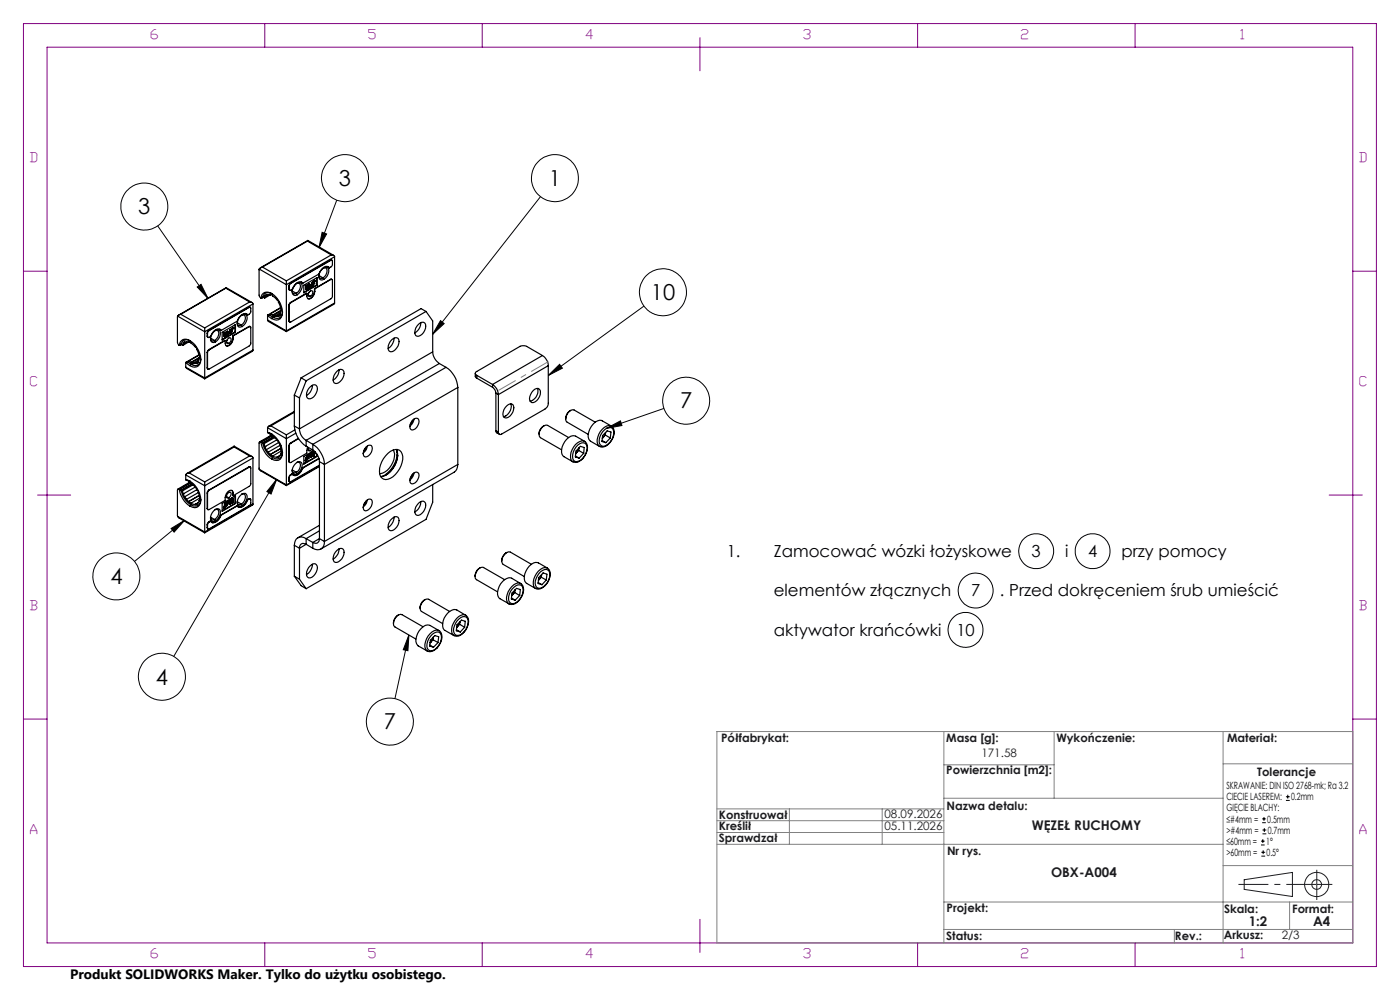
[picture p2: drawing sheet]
<svg xmlns="http://www.w3.org/2000/svg" width="297mm" height="210mm" viewBox="0 0 297 210" stroke-linecap="round" stroke-linejoin="round" font-family="sans-serif">
<g fill="none" stroke="#000" stroke-width=".25">
<path d="M55 57.1v5.5l.4 .6M55 57.1l5.7 3.3M55.7 56.6l-.7 .5M55.7 56.6l5 3M60.7 59.6v.8M64 59.8l.2 .3M65.2 51.1l-9.5 5.5M65.2 51.1l5.1 3M65.3 51l-.1 .1M65.3 51l-10.1 5.8M65.3 51l5.5 3.2M66.1 60h.1"/>
<path d="M66.1 60v.3M66.2 60h-.1M66.2 60l-.1 .7M66.3 59.9l-.1 .1M66.3 59.9h.1M66.3 59.9l-.1 .5 .3-.2-.1 .3M66.4 59.8h.1M66.4 59.8l-.1 .1M66.4 59.9h.1M66.4 59.9l-.1 .2 .1 .1M66.5 59.9h.1M66.5 59.8v.1"/>
<path d="M66.5 59.8l-.2 .1M66.6 59.6v.1M66.6 59.6l.1 .1M66.7 59.6v.1M66.7 59.7h.1M66.7 59.5h.1M66.7 59.5v.2M66.7 59.6h.1M66.7 59.5v.1M66.8 59.5l-.1 .1M66.8 59.5l-.1 .2M66.8 59.5l.1 .1"/>
<path d="M66.8 59.5l-.2 .1M66.9 59.6h-.2M66.9 59.5l-.3 .2M67.2 58.9v1.5M67.6 58.6l.3 .4 .6-.1M67.7 58.4l.8 .5M68.3 57.1a.82 .82 0 0 1 1.3-.2 1.83 1.83 0 0 1-1.6 2.5 1.55 1.55 0 0 1 .3-2.3zM68.5 58.9l.2 .4M68.6 56.9h.5a1.5 1.5 0 0 1-.6 2M69.6 56.5l.3 .3M69.9 56.8a1.06 1.06 0 0 0-1.8 .4l-.4 .9-3.5 2M70.1 59.3h.3"/>
<path d="M70.1 55.2h.3M70.1 59.3l-3.4 1.9M70.1 55.2l-8.5 4.9M70.1 55.2h.1M70.1 59.3h.1M70.2 55.2l.3 .1v.9l-.6 .6M70.2 59.3l.3 .1v3.6l-.3 .4-8.5 4.9h-.2l-.2-.2M70.2 55.2l-8.5 4.9M70.2 59.3l-3.4 2M70.3 54.1a.55 .55 0 0 1 .7 .4M70.3 54.1l-9.6 5.5M71 54.5l-10.3 5.9"/>
<path d="M71 54.5v9.8M37.7 67.1l-.1 5.5 .4 .6M37.7 67.1l5.7 3.3M38 73.2a1.36 1.36 0 0 1 .9-1.2 1.36 1.36 0 0 1 1.4 .3 4.9 4.9 0 0 1 2.2 4.5 1.34 1.34 0 0 1-2.2 .8M38.3 66.7l-.6 .4M38.3 66.7l5.1 2.9M38.4 73.1l-.4 .1M38.5 72.9l-.1 .2M38.5 72.9l.3 .4M38.5 73l-.1 .1M38.6 73.1l-.3 .1M38.9 72.8v.1"/>
<path d="M38.9 72.9l-.1 .4M39.2 72.6l-.3 .2M39.4 77.9l.2 .3 3.8 2.2M39.4 77.9l4 2.3M39.4 76.9l.9 .7M39.4 76.9v1M39.6 72.5l.4 .1M39.6 72.5l-.4 .2v-.2l-.3 .3M39.6 72.5l-.7 .4M39.8 76.8l-.4 .1M39.8 76.8l.2 .1M40 72.6l-1.2 .7"/>
<path d="M40 76.9l.5 .3M40 72.6v-.1l.5 .2 .9 .8M40.1 76.6l.4 .3M40.1 76.6l-.1 .3M40.1 76.7l-.3 .1M40.2 72.5l-.2 .1M40.4 72.3a1.25 1.25 0 0 0-1.9 .6M40.5 77l.4 .2 .1-.2M40.5 76.9v.1M40.5 77.2l-.2 .4M41 77l.4 .1M41.4 73.5l.4 .5 .4 1.3"/>
<path d="M41.5 73.5h-.1M41.7 77l-.3 .1M42 76.7l.1 .1-.2 .2-.1 .1-.1-.1M42 76.7l-.6 .4M42.1 76.8l-.4 .2M42.2 75.3l-2.7 1.5M42.2 75.3h.1M42.2 76.3l-1.2 .7M42.3 75.8l-.3 .9M42.3 75.8l-1.8 1.1M42.3 75.9l-1.8 1.1M42.3 75.3l.1 .6-.1-.1"/>
<path d="M42.3 75.3l-2.2 1.3M42.4 75.8h-.1M42.6 76.2a1.28 1.28 0 0 1-.7 1.2 1.28 1.28 0 0 1-1.4-.2M43.4 69.6v.8M43.4 70.4v9.8M44 78l.1 .3M44 71.3l.1 .3M44 70.7v.6M44 74.8v3.2M44 70.7h.1M44 71.3v.1M44 74.8h.1"/>
<path d="M44 78v.1M44 70.7v.7M44 74.8v3.3M44.3 74.1l-.3 .4v.3M44.3 70.1l-.3 .6M44.3 70.1h.1M44.3 74.1l.1 .1M44.4 70.1l-.4 .6M44.4 74.2l-.4 .6M44.7 71.8l.2 .5 .6-.1M44.7 71.7l.8 .5M45.4 70.4a.82 .82 0 0 1 1.2-.2 1.87 1.87 0 0 1-1.6 2.4 1.47 1.47 0 0 1 .4-2.2z"/>
<path d="M45.5 72.2l.2 .3M45.6 70.1h.6a1.54 1.54 0 0 1-.7 2.1M46.6 69.8l.3 .3M46.9 70.1a1.09 1.09 0 0 0-1.8 .4l-.4 .9-.5 .2-.2-.2M47.1 70.5l2.9-1.6v1.6l-2.9 1.6zM47.5 71.1h.1M47.6 70.6h.1M47.6 70.6l.1 .1M47.6 70.7v.7M47.6 70.7h.1M47.6 71.4h.1M47.6 70.6v.1"/>
<path d="M47.6 71.4l.2 .1M47.7 70.5l-.1 .1M47.7 71.1l.1 .1M47.7 71.3h.1M47.7 71a.28 .28 0 0 0 .3 .2 .28 .28 0 0 0 .2-.3v.1M47.7 71h.1M47.7 71.3l-.1 .1M47.8 72.2l-3.5 1.9M47.8 72.2l-3.4 2M47.9 61.1l-9.6 5.6M47.9 61.1l5.1 3M48 61l-.1 .1"/>
<path d="M48 61l-10.1 5.8M48 61l5.4 3.2M48 72.6l.5 .2M48.1 70.5l.1 .2M48.1 70.8l-.3 .3M48.2 70.5l-.3-.1-.2 .3M48.2 71l-.2 .4h-.2M48.2 70.7h.1M48.2 70.3v.1M48.2 71h.1M48.2 70.7l-.5 .2M48.2 70.7v-.1a.32 .32 0 0 0-.4 .1 .32 .32 0 0 0-.1 .3"/>
<path d="M48.2 70.7l-.2 .4-.3-.1M48.2 70.3l.1 .7a.35 .35 0 0 1-.2 .5 .35 .35 0 0 1-.4-.1v-.7M48.2 71l-.2 .5-.3-.2M48.2 70.4v.1a.42 .42 0 0 0-.5 .5M48.2 70.7l-.5 .3M48.2 70.3h.1M48.3 70.7l.1 .2 .4-.4v.2M48.3 70.7h.1M48.3 72l-.2 .2M48.3 70.8h.1M48.3 70.8v.1M48.3 70.3h-.1"/>
<path d="M48.3 70.3l-.1 .1M48.3 70.3v.4M48.4 71.9l.3-.3a.65 .65 0 0 1 .2 .9 .65 .65 0 0 1-.8 .3v-.5zM48.7 70.4l-.3 .4M48.8 70.3h.1M48.8 70.7h.1M48.8 70v.3M48.8 70h.1M48.8 70.3l-.5 .3M48.8 70.3v.1M48.8 70.4a.27 .27 0 0 1-.1 .3 .27 .27 0 0 1-.4 0M48.8 70.4h.1"/>
<path d="M48.8 70v.4M48.8 70.4l-.5 .3M48.9 70.2h.1M48.9 70.4h.1M48.9 70.4l.3-.2-.1 .2M48.9 70.2l.1 .1-.1-.1M48.9 70.5h.1M48.9 70.6h.1M48.9 70l-.1 .7M48.9 70h-.1M48.9 70.4v.1M49 69.9l-.2 .1"/>
<path d="M49 69.9h.1M49 70.2h.1M49 69.9l-.1 .3M49.1 70.1h.1M49.1 70.4h.1M49.1 70.1l-.1 .1M49.1 69.8l-.1 .1M49.1 70.4l-.2 .1M49.1 69.8h.1M49.1 70.4l-.1 .1M49.1 69.9h.1M49.1 69.8l.1 .1"/>
<path d="M49.2 69.8h-.1M49.2 70.2l-.1 .2M49.2 69.8h.1M49.2 70.1h.1M49.2 69.9l-.3 .1 .1 .2M49.3 69.6v.1M49.3 69.6l.1 .1M49.3 70.1l-.1 .3-.3 .2v-.1M49.3 69.7h.1M49.3 70.1h-.1M49.4 71.8a1.43 1.43 0 0 1-1.4 1.5M49.4 69.6h.1"/>
<path d="M49.4 69.7h.1M49.4 69.5h.1M49.4 69.6v.1M49.4 71.2v.6M49.4 71.8l.1 .1M49.4 71.2l.1 .1M49.4 69.6l.1 .1M49.5 71.9a1.43 1.43 0 0 1-1.5 1.5l-.2-.2v-1M49.5 69.5l-.2 .1M49.5 69.5l-.1 .1M49.5 69.7h.1M49.5 69.5h.1"/>
<path d="M49.5 71.3v.6M49.5 69.5v.1M49.5 69.6l-.1 .1M49.5 69.6l-.1 .1h-.1M49.5 69.6l-.1-.1-.1 .2M49.8 68.9v1.5M49.8 70.4l-2.7 1.6M49.8 70.4l.2 .1M50.3 68.5l.3 .5h.6M50.3 68.5l.9 .5M51 67.1l.7-.4a.85 .85 0 0 1 .8 .5 .85 .85 0 0 1-.2 .9 1.7 1.7 0 0 1-1.6 1.3 1.59 1.59 0 0 1 .3-2.3zM51.2 69l.2 .3"/>
<path d="M51.3 66.9l.5-.1a1.53 1.53 0 0 1-.6 2.2M52.3 66.6l.3 .2M52.6 66.8a1.12 1.12 0 0 0-1.8 .5l-.5 .8-3.4 2M52.8 69.3h.3M52.8 65.2h.3M52.8 69.3l-3.4 1.9M52.8 65.2l-8.5 4.9M52.8 65.2h.1M52.8 69.3h.1M52.8 65.2l.4 .1v.9l-.6 .6M52.8 69.3l.4 .1v3.5l-.4 .5-8.4 4.9h-.2l-.2-.2M52.8 65.2l-8.4 4.9"/>
<path d="M52.8 69.3l-3.3 2M53 64.1a.59 .59 0 0 1 .7 .4M53 64.1l-9.6 5.5M53.7 74.3l-.3 .3-10 5.8M53.7 64.5v9.8M53.7 64.5l-10.3 5.9M53.7 74.3l-10.3 5.9M55.4 63.2a1.38 1.38 0 0 1 .8-1.2 1.38 1.38 0 0 1 1.4 .3 4.8 4.8 0 0 1 2.3 4.5 1.34 1.34 0 0 1-2.3 .8M55.7 63.1l-.3 .1M55.8 62.9l-.1 .2M55.8 62.9l.3 .3M55.8 63l-.1 .1"/>
<path d="M55.9 63l-.2 .2M56.2 62.8l.1 .1M56.3 62.9l-.2 .3M56.5 62.6l-.3 .2M56.6 62.6l-.1-.1-.3 .3M56.8 66.9l.8 .7M56.8 67.9l.1 .3 3.8 2.1M56.8 66.9v1M56.8 67.9l3.9 2.3M56.9 62.5l.5 .1M56.9 62.5l-.3 .1M56.9 62.5l-.6 .4"/>
<path d="M57.1 66.8l-.3 .1M57.1 66.8l.2 .1M57.3 62.6l-1.2 .6M57.3 66.9l.5 .4M57.4 62.6l-.1-.2 .5 .2 .9 1M57.4 66.6l.4 .2M57.4 66.6l-.1 .3M57.4 66.7l-.3 .1M57.5 62.5l-.1 .1M57.7 62.3a1.22 1.22 0 0 0-1.9 .6M57.8 67l.5 .2v-.1M57.8 66.8v.2"/>
<path d="M57.8 67.3l-.2 .3M58.3 67.1h.4M58.7 63.6l.4 .5 .4 1.2M58.8 63.5l-.1 .1M59.1 67l-.4 .1M59.3 66.7l.1 .1-.2 .3-.1-.1M59.3 66.7l-.6 .4M59.4 66.8l-.3 .2M59.5 65.3l-2.6 1.5M59.5 65.3h.1M59.5 66.3l-1.2 .8M59.6 65.8l-.3 .9"/>
<path d="M59.6 66l-1.8 1M59.6 65.8l-1.8 1M59.6 65.3l.1 .6-.1-.1M59.6 65.3l-2.2 1.3M59.7 65.8h-.1M59.9 66.1a1.28 1.28 0 0 1-.6 1.3 1.28 1.28 0 0 1-1.5-.1M60.7 70.2v.1M60.7 60.4v9.8M61.3 68l.2 .3M61.3 61.3l.2 .3M61.3 60.7v.6M61.3 64.8v3.2"/>
<path d="M61.3 60.7h.1M61.3 61.3h.1M61.3 64.8h.1M61.3 68v.1M61.3 64.8v3.3M61.6 64.2l-.3 .6M61.6 60.1l-.3 .6M61.6 60.1h.1M61.6 64.2h.1M61.7 60.1l-.4 .6M61.7 64.2l-.4 .6M62 61.8l.2 .5 .7-.1"/>
<path d="M62 61.7l.9 .5M62.7 60.4l.7-.5a.85 .85 0 0 1 .7 .6 .85 .85 0 0 1-.1 .9 1.7 1.7 0 0 1-1.6 1.2 1.51 1.51 0 0 1 .3-2.2zM62.9 62.2l.1 .3M62.9 60.1h.6a1.53 1.53 0 0 1-.6 2.1M64.2 60.1a1.12 1.12 0 0 0-1.8 .4l-.4 .9-.5 .2-.2-.3M64.5 60.5l2.8-1.6v1.6l-2.8 1.6zM64.8 61.1h.1M64.9 60.6v.1M64.9 61.1h.1M64.9 60.7v.3M64.9 61.1v.3M64.9 60.6l.1 .1"/>
<path d="M64.9 60.7h.1M64.9 61v.1M64.9 60.5v.1M64.9 61.4l.2 .1M64.9 60.5v.1zM64.9 60.5h.1M65 61.2h.1M65 61.3h.1M65 61l.1 .2 .4-.3v.1M65 61h.1M65 60.7l-.1 .7M65 60.7h-.1"/>
<path d="M65.1 61h.1M65.1 61.3h-.1M65.1 62.3l-3.5 1.9M65.1 62.3l-3.4 1.9M65.4 62.6l.5 .3M65.4 60.5l.1 .2M65.4 60.8l-.3 .3M65.5 60.5h-.3l-.2 .2M65.5 61h.1M65.5 61l-.2 .3-.2 .1M65.5 60.3v.2a.47 .47 0 0 0-.5 .5M65.5 60.3h.1"/>
<path d="M65.5 60.7l-.4 .2M65.5 60.7h.1M65.5 60.7l-.1-.2-.1 .1-.2 .4M65.5 60.7l-.2 .4-.2-.1M65.5 61l-.2 .4-.2 .1v-.2M65.5 60.7l-.4 .3M65.5 60.3h.2M65.6 60.7l.1 .2 .4-.3v.1M65.6 60.7h.1M65.6 60.3l-.1 1-.3 .3-.2-.3M65.6 62l-.2 .2M65.6 60.8l.1 .1"/>
<path d="M65.7 60.7l.4-.3a.27 .27 0 0 1-.1 .3 .27 .27 0 0 1-.3 0zM65.7 60.3h-.1M65.7 60.3v.3M65.7 61.9l.5-.2a.79 .79 0 0 1-.7 1.2l-.1-.6zM66 60.4l-.3 .4M66.1 60.3l-.4 .3M66.1 60.7h.1M66.1 60.3v.1M66.1 60v.4M66.1 60.4l-.4 .2M66.2 60.2h.1M66.2 60.5h.1"/>
<path d="M66.2 60.2l.1 .1M66.2 60.6h.1M66.2 60.2v.1M66.3 60.2h.1M66.3 60.5h.1M66.4 60.1h.1M66.4 60.4l-.1 .1M66.4 60.1l-.1 .1M66.4 60.4v.1M66.4 60.1h.2M66.4 60.1v.1M66.4 60.5h-.1"/>
<path d="M66.5 60.2l-.1 .2M66.5 60.1h.1M66.6 60.1l-.1 .3-.2 .2-.1-.1M66.6 60.1h.1M66.6 60.1h-.1M66.7 61.8a1.5 1.5 0 0 1-1.4 1.6M66.7 61.2v.6M66.7 61.8h.1M66.7 61.2l.1 .1M66.8 61.8a1.43 1.43 0 0 1-1.5 1.6l-.1-.3-.1-.8M66.8 61.3v.5M67.2 60.4l-2.7 1.6"/>
<path d="M67.2 60.4l.1 .1M71 64.3l-.2 .2-10.1 5.8M71 64.3l-10.3 5.9M71.5 78.8a.85 .85 0 0 1 1.1-.4 .85 .85 0 0 1 .4 1.2 2.08 2.08 0 0 1-1.8 1.7 1.41 1.41 0 0 1 0-2.1zM71.9 78.4v.2a2.6 2.6 0 0 1-1.2 2M83.1 72a.84 .84 0 0 1 1.2-.3 .84 .84 0 0 1 .3 1.2 2 2 0 0 1-1.8 1.7 1.47 1.47 0 0 1 0-2.2zM83.6 71.7v.1a2.6 2.6 0 0 1-1.3 2.1M88.8 68.8a.86 .86 0 0 1 1.5 0 2.13 2.13 0 0 1-1.8 2.5 1.41 1.41 0 0 1 0-2.2zM89.3 68.4v.2a2.54 2.54 0 0 1-1.3 2.1M90.4 66.1l-25.5 14.7M90.4 66.1l1.4 2v6.5M90.4 66.1l-1.1-.6-25.4 14.6"/>
<path d="M91.8 74.6a3.2 3.2 0 0 0 1.4 2.5M91.8 74.6l-28.3 16.4M93.2 77.1l-28.3 16.3M93.2 77.1l1.4 .8M94.6 77.9a5.5 5.5 0 0 1 2.5 4.3M94.6 77.9l-28.2 16.4M100.8 79.2v.6l.3 .4M101.1 79.6v.6M101.1 79.6l3.4 2M115.1 75.4a2.79 2.79 0 0 1 1.2 2.2M115.1 75.4l-3.5-2h-1.1l-9.4 5.4a.42 .42 0 0 0-.3 .4 .42 .42 0 0 0 .3 .4M115.1 75.4l-10.6 6.2"/>
<path d="M116.3 77.6v7.9a1.38 1.38 0 0 1-.7 1.3l-9.2 5.3a.44 .44 0 0 1-.5 0 .44 .44 0 0 1-.2-.5M116.3 77.6l-10.6 6.1M43.4 80.2v.2M49.7 94.6v.2M49.7 94.6l-10.1 5.9M49.7 94.6l3.7 2.2M49.7 94.8l-9.6 5.5M49.7 94.8l3.3 1.9M52.8 99.1h.3M52.8 99.1l-8.5 4.9M52.8 99.1h.1M52.8 99.1l.4 .1v3.6l-.3 .3-3.4 2.1"/>
<path d="M52.8 99.1l-8.4 4.9M53 96.7a.59 .59 0 0 1 .7 .4M53 96.7l-9.6 5.5M53.7 97.1l-10.3 5.9M53.7 97.1v9.8M55 99.5l.3 .4 5.4 3.1M55 99.5l5.7 3.4M55.3 93.8l-.2-.1-.1 .3v5.5M55.3 93.8h.1M55.4 93.8a5.1 5.1 0 0 0 2.2 3.6M55.4 93.8h.1M55.4 93.8l.3 .1"/>
<path d="M55.7 94a4.9 4.9 0 0 0 2.1 3.1M55.7 93.9v.1M55.7 94l.3 .1M56 94.1l.2 .6M56.2 94.7h.1M56.2 94.7l.3 .7M56.5 95.4l.4 .5M56.8 91.7l.1 .1a4.2 4.2 0 0 1 2.8 5.3 1.29 1.29 0 0 1-2.1 .3M56.8 91.7l.5 .2M56.8 90.7l3.9 2.4M56.8 90.7v1M56.9 95.9l.4 .5"/>
<path d="M57.3 91.9l.4 .2M57.3 91.9v.4l.5 .2M57.3 96.4l.5 .4M57.3 96.4h.1M57.5 90.3a.55 .55 0 0 0-.7 .4M57.5 90.3l3.2 1.9M57.5 92.3l-2.4 1.4M57.6 92.4l-2.3 1.4M57.7 92.5l-2.3 1.3M57.8 96.8l.9 .2M57.8 92.5l.5 .3M57.8 97.1l-.2 .3"/>
<path d="M57.8 92.5h.1M58.1 92.6l-2.4 1.3M58.1 92.7l-2.4 1.3M58.3 92.8l.4 .5M58.3 92.8l-2.3 1.3M58.7 93.3l.4 .6M58.7 97h.1M58.7 93.3l-2.5 1.4M59.1 93.9l.3 .6M59.1 93.9l-2.6 1.5M59.3 96.7l-.6 .3M59.4 94.5l.3 1.2"/>
<path d="M59.4 94.5h.1M59.4 96.6l-.7 .4M59.4 94.5l-2.5 1.4M59.6 96.2l-.4 .6-.5 .2M59.6 95.1l-2.3 1.3M59.6 96.2h.1M59.7 95.7h.1M59.7 95.7l-1.9 1.1M59.7 95.7l-.1 .5M59.9 95.9a1.3 1.3 0 0 1-.6 1.3 1.3 1.3 0 0 1-1.5-.1M60.7 92.2v.9M60.7 93.1v9.8"/>
<path d="M61.3 97.9l.2 .2M61.3 94.6v3.3M61.3 94.6h.1M61.3 97.9h.1M61.6 94l-.3 .6M61.6 94h.1M61.7 94l-.4 .6M62 99.8l.2 .5 .7-.1M62 99.7l.9 .5M62.4 90.4a5.5 5.5 0 0 0 2.5 4.2M62.4 87.3l-5.5 3.1M62.4 83.8l1.1 .6"/>
<path d="M62.4 90.4l1.1 .6M62.4 83.8v6.6M62.4 87.4l-4.9 2.9M62.5 91.2l-1.8 1M62.7 98.3a.82 .82 0 0 1 1.3-.2 1.87 1.87 0 0 1-1.6 2.5 1.48 1.48 0 0 1 .3-2.3zM62.8 91.9l-2.1 1.2M62.9 98.1h.6a1.5 1.5 0 0 1-.6 2.1M63.3 93l-1.7 1M63.3 93.1l-1.6 .9M63.5 91a2.85 2.85 0 0 0 1.4 2.4M63.5 84.4v6.6M63.9 80.1l1 .7"/>
<path d="M63.9 80.1l-1.5 3.7M64.2 99.2a1.91 1.91 0 0 1-2 1.6M64.2 99.2v.1M64.2 99.3a2.03 2.03 0 0 1-1.8 1.6l-.4-.3M64.7 97.7h.1M64.8 97.7h.1M64.8 97.6h.1M64.8 97.6v.1M64.9 97.6v.1M64.9 97.6h.1M64.9 97.5h.1M64.9 97.5l-.2 .2"/>
<path d="M64.9 97.5v.2M64.9 97.1h.1M64.9 93.4v1.2M64.9 80.8l-1.4 3.6M64.9 93.4l1.5 .9M64.9 94.6l1.5 .9M65 97.3l.1 .1M65 97.6l-.2 .1M65 97.3h.1M65 97.1h-.1M65 97.1h.1M65.1 97.3l.1 .1"/>
<path d="M65.1 97.1l.3-.1-.1 .3M65.1 97.3v.1M65.1 97.1l-.1 .1M65.1 97h.1M65.1 96.7l-.1 .4M65.1 96.7l.1 .1M65.2 96.8l-.1 .3M65.2 97.3h-.1M65.2 97.3h.1M65.3 94.9l-.2 1.2-3.5 2-.3-.2M65.3 96.6h.1M65.3 96.6v.1"/>
<path d="M65.3 96.6l-.2 .1M65.3 97.3l-.1 .1M65.3 97l-.1 .3M65.3 96.7h.1M65.3 96.7l.1 .1M65.3 96.7l-.1 .1M65.4 97v.3l-.3 .2v-.1M65.4 96.6v.1M65.4 97h.1M65.4 95.3l.5 .3M65.4 96.8h-.2v.2M65.4 96.5v.2"/>
<path d="M65.4 96.8v.1M65.4 96.9v.1M65.4 96.9l-.3 .1M65.4 96.5h.1M65.4 96.9h.1M65.4 97.2l.1 .1M65.4 95v.5l.5 .1M65.5 96.5h-.1M65.5 96.9l-.3 .1M65.5 96.9l-.1 .1M65.5 96.5h.1M65.5 96.9h.1"/>
<path d="M65.5 96.5v.8M65.5 97.2v.1M65.8 82a.83 .83 0 0 1 1.5 0 2.13 2.13 0 0 1-1.8 2.6 1.44 1.44 0 0 1 0-2.2zM65.9 96.4v.1M65.9 96.6l.1 .4M65.9 96.5l.1 .1M65.9 96.5l-.4 .3M66 96.4l-.5 .1M66 96.6a.29 .29 0 0 0-.4-.1 .29 .29 0 0 0-.1 .4M66 96.2v.8M66 96.6l-.5 .3M66 96.5l-.2-.1-.3 .3"/>
<path d="M66 96.5h.1M66 96.9v.1M66.1 96.5h.1M66.1 96.2v.2l.3-.4 .2 .2M66.1 96.8h.1M66.1 96.8l-.1 .1M66.1 95.3l-.2 .3M66.1 95.8l-.1 .4M66.3 81.7v.1a2.6 2.6 0 0 1-1.3 2.1M66.4 94.3a5.6 5.6 0 0 1 2.4 4.2M66.4 95.5a3.2 3.2 0 0 1 1.4 2.4M66.4 94.3v1.2"/>
<path d="M66.5 95.7h.1M66.5 95.8l.1 .1M66.5 96.1v.1M66.5 96.3l-.4 .4M66.5 96.2l.1 .1M66.5 96.2l-.4 .2M66.6 96.1l-.2-.1-.3 .2M66.6 96.3l-.2 .4h-.2l-.1-.2M66.6 96.3h.1M66.6 96.3l-.2-.2-.3 .4M66.6 95.9l-.1-.1h-.1l-.3 .4M66.6 96.7h.1"/>
<path d="M66.6 95.6l-2.1 1.2v1.7l2.8-1.7M66.6 96.3l-.5 .2M66.6 95.9v.2M66.6 96.5v.1M66.6 96.6v.1M66.6 95.8h.1M66.6 95.9l-.2-.2-.4 .5M66.6 96.2h.1M66.6 96.2a.47 .47 0 0 1-.5 .6M66.6 95.9h.1M66.6 96.6h.1M66.6 95.9v.7"/>
<path d="M66.6 95.8l.1 .1M66.7 96.7h-.1M66.7 95.9h-.1M66.7 95.9l-.1 .7M66.7 96.1v.1M66.7 96.2h.1M67.2 96.3v.5M67.2 96.8l-2.7 1.5M67.2 96.8h.1M67.3 96.4v.4M67.7 97.3l-3.5 1.9M67.7 97.3l-3.5 2"/>
<path d="M67.7 97.3v.1M67.8 98.7l-6.1 3.5h-.2l-.2-.2M67.8 98.9l-7.1 4.1M67.8 97.9l1 .6M67.8 97.9v16.4M67.8 98.8l-7.1 4.1M68.8 98.5v16.4M77.5 95a.81 .81 0 0 1 1.4-.3 1.84 1.84 0 0 1-1.4 2.2 1.19 1.19 0 0 1 0-1.9zM77.6 94.9l-.5 .8M77.9 94.6a2.09 2.09 0 0 1-.9 1.5M82.3 96.2a1.85 1.85 0 0 1 2.8-.4 3.7 3.7 0 0 1-.8 4.3 2.91 2.91 0 0 1-2.9 1.5 2.3 2.3 0 0 1-.7-3 5.7 5.7 0 0 1 1.6-2.4zM83.4 95.5a3.9 3.9 0 0 1-1.7 4.6l-1.2 .4"/>
<path d="M84.1 95.3a4.7 4.7 0 0 1-2.9 5.8h-.4a5.3 5.3 0 0 0 3.3-5.8zM84.2 96.5l.2 .1a5.9 5.9 0 0 1-2.4 4.1M84.2 95.9h.1M87.4 89.3a.83 .83 0 0 1 1.4-.3 1.91 1.91 0 0 1-1.4 2.2 1.21 1.21 0 0 1 0-1.9zM87.5 89.1l-.5 .9M87.8 88.9a2.19 2.19 0 0 1-.8 1.5M97.1 98.5a1.92 1.92 0 0 1-.7 1.6l-28.3 16.3M97.1 82.2l-28.3 16.3M97.1 98.5l-28.3 16.4M97.1 82.2v16.3M101.1 80.2l3.4 2M104.5 81.6a2.65 2.65 0 0 1 1.2 2.1"/>
<path d="M104.5 82.2a1.6 1.6 0 0 1 .7 1.2M104.5 81.6v.6M105.2 91.4l.1 .3 .6 .4M105.2 83.4l.5 .3M105.2 91.4l.5 .2M105.2 83.4v8M105.7 83.7v7.9M107.5 86.1a.83 .83 0 0 1 1.4 0 2.13 2.13 0 0 1-1.7 2.5 1.41 1.41 0 0 1 0-2.1zM108.4 85.6a2.22 2.22 0 0 1-1.6 2.8M113.1 82.8a.84 .84 0 0 1 1.5 .1 2.17 2.17 0 0 1-1.8 2.5 1.1 1.1 0 0 1-.2-1.7zM114 82.4a2.23 2.23 0 0 1-1.5 2.7M115.4 90.3l-.4 .2a1.85 1.85 0 0 0-.6 1.6"/>
<path d="M120.6 92.8l-4.4-2.6a1.71 1.71 0 0 0-1.8 1.9l.3 .7 4.4 2.6M121.1 87.1l-.7 .5-.3 .8-.1 .5M122.1 96.7l.8 .5M122.1 94.3a1.47 1.47 0 0 1 2.1-.5 2.9 2.9 0 0 1-.9 3.8 1.35 1.35 0 0 1-2.2-.1 3.4 3.4 0 0 1 1-3.2zM122.2 96.2l.1-.1zM122.6 94.4a1.08 1.08 0 0 1 1.3-.4 1.08 1.08 0 0 1 .7 1.2 2.75 2.75 0 0 1-2.6 2.7 1.89 1.89 0 0 1-.1-2.6zM122.8 95.6v-.6l-.1 .5-.4 .6M122.8 95.6l1 .6M122.8 95.6l-.5 .5M123.8 96.2l.1-1.3-.8-.2-.9 1-.1 1.2 .8 .3M123.8 96.2l-.9 1M124 93.6l-1.9-1.1a1.96 1.96 0 0 0-2.3 1.2 2.47 2.47 0 0 0-.2 3.2l1.9 1.1"/>
<path d="M126.3 89.6l-4.5-2.6a1.74 1.74 0 0 0-1.6 2.5l4.6 2.6M127.7 93.4l.8 .5M127.8 92.9l.2-.1zM127.9 91.5a1.64 1.64 0 0 1 1.9-.7 2.32 2.32 0 0 1-.5 3.2 1.35 1.35 0 0 1-1.9 .4 2.47 2.47 0 0 1 .5-2.9zM128.4 92.3l.1-.6-.5 1.1M128.4 92.3l1.1 .6M128.4 92.3l-.4 .5M129.5 92.9l.1-1.3-.8-.2-1 1-.1 1.3 .8 .2M129.5 92.9l-1 1M129.7 90.4l-1.9-1.1a1.96 1.96 0 0 0-2.4 1.1 2.42 2.42 0 0 0-.1 3.2l1.9 1.1a1.96 1.96 0 0 1-.2-2.6 2.45 2.45 0 0 1 2.7-1.7M129.7 90.4a2.06 2.06 0 0 1 .1 2.9 2.1 2.1 0 0 1-2.6 1.4M37.7 109.5l.3 .3"/>
<path d="M37.7 109.5l5.7 3.3M37.9 109.8l5.5 3.2M38 103.8l-.3-.1-.1 .3 .1 5.5M38 103.8h.1M38 103.8a5.1 5.1 0 0 0 2.3 3.6M38.1 103.8l.3 .2M38.4 104.1a4.7 4.7 0 0 0 2.1 3M38.4 104v.1M38.4 104.1h.3M38.7 104.1l.2 .7M38.9 104.8h.1M38.9 104.8l.3 .6"/>
<path d="M39.2 105.4l.3 .5M39.4 100.7l4 2.3M39.4 100.7v1.1M39.4 101.8h.1a4.3 4.3 0 0 1 2.9 5.3 1.32 1.32 0 0 1-2.1 .3M39.4 101.8l.5 .1M39.5 105.9l.5 .5M39.9 101.9l.5 .2M39.9 101.9l.1 .4 1 .5M40 106.4l.5 .4M40.1 100.3l-.4 .1-.3 .3M40.1 100.3l3.3 1.9M40.2 102.3l-2.5 1.4"/>
<path d="M40.3 102.4l-2.3 1.4M40.4 102.4l-2.3 1.4M40.5 106.7l.9 .3M40.5 107.1l-.2 .3M40.5 106.7v.1M40.7 102.6l-2.3 1.4M40.8 102.7l-2.4 1.4M41 102.9l.4 .4M41 102.8l-2.3 1.3M41 102.8v.1M41.4 103.3l.4 .5M41.4 107h.1"/>
<path d="M41.4 103.3l-2.5 1.5M41.8 103.8l.3 .7M41.8 103.8l-2.6 1.6M42 106.7l-.6 .3M42.1 104.5l.2 1.2M42.1 104.5h.1M42.1 104.4v.1M42.1 106.6l-.7 .4M42.1 104.5l-2.6 1.4M42.3 106.2l-.5 .8h-.4M42.3 106.2h.1M42.3 105.1l-2.3 1.3"/>
<path d="M42.3 105.7v.5M42.3 105.7l-1.8 1M42.6 105.9a1.28 1.28 0 0 1-.7 1.3 1.28 1.28 0 0 1-1.4-.1M43.4 102.2v.8M43.4 112.8v.2M43.4 103v9.8M44 107.8l.1 .3M44 111.9l.1 .3M44 104.6v3.2M44 111.3v.6M44 104.6h.1M44 107.8v.1"/>
<path d="M44 111.3v.1M44 111.9v.1M44 104.6v3.3M44 111.4v.6M44.3 104l-.3 .3v.3M44.3 110.7l-.3 .3v.3M44.3 104h.1M44.3 110.7h.1M44.4 104l-.3 .3-.1 .3M44.4 110.7l-.3 .4-.1 .3M44.7 109.8l.2 .5 .6-.1M44.7 110.6l-.4 .1"/>
<path d="M44.7 110.6l-.3 .1M44.7 109.7l.8 .5M45.4 108.3a.82 .82 0 0 1 1.2-.2 1.92 1.92 0 0 1-1.6 2.5 1.51 1.51 0 0 1 .4-2.3zM45.5 110.2l.2 .3M45.6 108.1h.6a1.53 1.53 0 0 1-.7 2.1M46.8 109.2a1.93 1.93 0 0 1-1.9 1.6M46.8 109.2l.1 .1M46.9 109.3a1.87 1.87 0 0 1-2 1.5l-.2-.2M47.1 106.8l2.9-1.6v1.6l-2.9 1.7zM47.4 107.7h.1M47.4 107.7l.1 .1M47.5 107.7h.1"/>
<path d="M47.5 107.6h.1M47.6 107.5l-.2 .2M47.6 107.6l-.1 .1M47.6 107.6v.1M47.6 107.6h.1M47.6 107.5h.1M47.6 107.1l.1 .1M47.6 107.5v.2M47.6 107.7h.1M47.6 107.6l-.2 .1M47.7 107.3l.1 .1M47.7 107.2h.1"/>
<path d="M47.7 107.3h.1M47.7 107.3v.1M47.7 107.1h-.1M47.7 107.1h.1M47.7 107.1v.1M47.8 107.3h.1M47.8 107h.1M47.8 107.3l.1 .1M47.8 107.3l-.1 .1M47.8 106.7l-.1 .4M47.8 106.7h.1M47.8 107l.1 .1"/>
<path d="M47.9 106.7l-.2 .4M47.9 107.3h-.1M47.9 107.3h.1M47.9 106.6l-.1 .1M47.9 106.6l.1 .1M48 107.1v.2M48 107.1l-.3 .1M48 106.7l.1 .1M48 106.7l-.2 .3 .1 .1M48 107.3l-.1 .1M48 107.1l-.1 .2M48 106.7h.1"/>
<path d="M48 106.7h-.1M48 107v.3l-.3 .1M48 107h.1M48 105.3l.5 .3M48.1 106.6h-.2M48.1 106.8v.1M48.1 107h.1M48.1 106.6h.1M48.1 106.9l-.3 .1M48.1 106.9l-.2 .2M48.1 107.2l.1 .1M48.1 106.7v.1"/>
<path d="M48.2 106.9l-.2 .1M48.2 106.6v.7M48.2 106.6v.1l.3-.3 .2 .2M48.2 106.9h.1M48.2 106.6h.1M48.2 106.9v.4M48.5 104.4h.2a.71 .71 0 0 1 .2 .8 .71 .71 0 0 1-.7 .4l-.1-.5zM48.6 106.5v.1M48.6 106.6l.1 .4M48.6 106.6h.1M48.6 106.6l-.4 .2M48.6 106.4l-.1-.1-.3 .3"/>
<path d="M48.7 106.6a.28 .28 0 0 0-.4-.1 .28 .28 0 0 0-.1 .3M48.7 106.2v.2M48.7 106.6v.4M48.7 106.6l-.5 .2M48.7 106.2h.1M48.7 106.6h.1M48.7 106.9h.1M48.7 106.2v.7M48.7 106.9v.1M48.8 106.5v.1M48.8 106.2v.2l.2-.3 .2-.1 .1 .2M48.8 106.8h.1"/>
<path d="M48.8 106.7l-.1 .2M48.8 105.9l-.1 .3M49.1 105.7h.1M49.2 104l.2 .6M49.2 105.8v.1M49.2 106.1v.1M49.2 106.3l-.1 .3-.3 .1M49.2 106.2l-.4 .3M49.2 106.2h.1M49.2 106h-.2l-.2 .2M49.2 106.3l-.2 .4-.2-.1M49.2 106.2v.1"/>
<path d="M49.2 106.2a.27 .27 0 0 0-.3 0 .27 .27 0 0 0-.1 .3M49.2 105.9l-.2-.1-.2 .4M49.2 106.3h.1M49.2 106.7h.1M49.3 106.7h.1M49.3 105.9v.2M49.3 106.5v.1M49.3 106.6l-.1 .1M49.3 105.9h.1M49.3 105.9a.35 .35 0 0 0-.4-.1 .35 .35 0 0 0-.2 .4M49.3 106.2h.1M49.3 106.2a.42 .42 0 0 1-.5 .5"/>
<path d="M49.3 106.6h.1M49.3 105.9v.7M49.4 106.6l-.1 .1M49.4 104.6l.1 .6M49.4 105.9l-.1 .7M49.4 106.1h.1M49.4 104.6h.1M49.4 105.9h-.2M49.5 104.6l-.3-.6a1.57 1.57 0 0 0-1.4 2.1l-3.6 2.1-.2-.3M49.5 104.6v.6M49.8 105.3v1.5M49.8 106.8l-2.7 1.5"/>
<path d="M49.8 106.8h.2M50.3 106.5l.3 .5 .6-.1M50.3 107.3l-3.4 2M50.3 107.3l-3.5 1.9M50.3 106.4l.9 .5M51 105.1a.82 .82 0 0 1 1.3-.2 1.83 1.83 0 0 1-1.6 2.4 1.55 1.55 0 0 1 .3-2.2zM51.2 106.9l.2 .3M51.3 104.8h.5a1.5 1.5 0 0 1-.6 2.1M52.5 106a2.01 2.01 0 0 1-2 1.6M52.5 106h.1M52.6 106a2.01 2.01 0 0 1-1.8 1.6l-.5-.3M52.8 105.8h.3"/>
<path d="M52.8 105.8l-.3 .2M52.8 105.8v.1M52.8 105.9h.4v.9l-.3 .4-8.5 5h-.3l-.1-.2M52.8 105.9l-.2 .1M53.7 106.9l-.1 .3-10.2 5.8M53.7 106.9l-10.3 5.9M60.7 102.9v.1M61.3 101.9l.2 .3M61.3 101.3v.6M61.3 101.3h.1M61.3 101.9v.1M61.3 101.3v.7"/>
<path d="M61.6 100.7l-.3 .6M61.6 100.7h.1M61.7 100.7l-.4 .6M62 100.6l-.4 .1M62 100.6l-.3 .1M62.4 115.7v6.5M62.4 115.7l1.1 .6M62.9 100.2l.1 .3M63.5 116.3v6.6M64.9 115.5a.87 .87 0 0 0-1-.1 .87 .87 0 0 0-.4 .9M64.9 114.3a1.52 1.52 0 0 0-1.7-.2 1.52 1.52 0 0 0-.8 1.6M64.9 114.3v1.2"/>
<path d="M64.9 114.3l1.5 .8M64.9 115.5l1.5 .8M64.9 115.5l-1.4 .8M66.3 119.7v.1a2.6 2.6 0 0 1-1.3 2.1M66.4 115.1v1.2M67.8 114.3a.86 .86 0 0 1-.4 .9 .86 .86 0 0 1-1-.1M67.8 111.4l-4.6 2.7M67.8 114.3l-1.4 .8M67.8 114.3l1 .6M67.8 112.6l-2.9 1.7M68.8 114.9a1.53 1.53 0 0 1-.7 1.5 1.53 1.53 0 0 1-1.7-.1M71.5 116.8a.86 .86 0 0 1 1.5 0 2.13 2.13 0 0 1-1.8 2.5 1.41 1.41 0 0 1 0-2.2z"/>
<path d="M71.9 116.4v.1a2.61 2.61 0 0 1-1.2 2.1M77.5 106.4a.8 .8 0 0 1 1.4-.2 1.84 1.84 0 0 1-1.4 2.2 1.16 1.16 0 0 1 0-2zM77.6 106.3l-.5 .9M77.9 106a2.09 2.09 0 0 1-.9 1.6M82.8 110.4a1.33 1.33 0 0 1 1.7-.7 2.04 2.04 0 0 1-1.7 2.9 1.47 1.47 0 0 1 0-2.2zM83.6 109.7v.1a2.61 2.61 0 0 1-1.3 2.1M87.5 100.6l-.5 .9M87.7 100.4l.4-.2 .6 .1a1.73 1.73 0 0 1-1.3 2.3 1.21 1.21 0 0 1 0-1.9zM87.8 100.3a2.19 2.19 0 0 1-.8 1.5M88.8 106.7a.86 .86 0 0 1 1.5 0 2.18 2.18 0 0 1-1.8 2.6 1.41 1.41 0 0 1 0-2.2zM89.3 106.4v.1a2.4 2.4 0 0 1-1.3 2.1M91.8 102.8v3.7l-1.4 3.7-25.5 14.7"/>
<path d="M107.5 117.2l-.9 .9-.2 .9M112.7 119.7l-4.4-2.6a1.76 1.76 0 0 0-1.5 2.6l4.4 2.6M62.4 122.2l1.1 .7M62.4 122.2l1.5 2 1 .7M63.5 122.9l1.4 2M65.8 120a.81 .81 0 0 1 1.5 0 2.17 2.17 0 0 1-1.8 2.6 1.47 1.47 0 0 1 0-2.2zM84.5 130.4l-.6 .6-.4 .8v.5M89.7 133l-4.4-2.6a1.78 1.78 0 0 0-1.6 2.5l4.5 2.7M90.2 127.2l-.2 .1a1.93 1.93 0 0 0-.9 1.7M91.2 136.8l.8 .5M91.2 136.3l.2-.1zM91.7 134.5a1.13 1.13 0 0 1 1.8 0 2.87 2.87 0 0 1-2 3.6 1.04 1.04 0 0 1-.9-1.5 3.5 3.5 0 0 1 1.1-2.1z"/>
<path d="M91.9 135.7v-.6l-.5 1.1M91.9 135.7l1 .6M91.9 135.7l-.5 .5M92.9 136.3l.2-1.2-.8-.3-1 1-.1 1.2 .8 .3M92.9 136.3l-.9 1M93.1 133.8l-1.9-1.1a1.96 1.96 0 0 0-2.3 1.1 2.47 2.47 0 0 0-.2 3.2l2 1.1M93.2 133.8a2.06 2.06 0 0 1 0 2.9 2.17 2.17 0 0 1-2.5 1.4M93.2 133.8a2.6 2.6 0 0 0-2.9 2.3 1.66 1.66 0 0 0 .4 2M95 130.1a1.9 1.9 0 0 1 1.9-.7l1.9 1.1a1.96 1.96 0 0 0-2.3 1.2 2.58 2.58 0 0 0-.3 3l.1 .1-1.9-1.1a2.05 2.05 0 0 1-.2-2.6zM95.4 129.7l-4.5-2.6a1.7 1.7 0 0 0-1.7 2.3l.2 .3 4.5 2.6M96.8 133.6l.8 .4M97 131.7a1.72 1.72 0 0 1 1.9-.8 2.36 2.36 0 0 1-.5 3.2 1.12 1.12 0 0 1-1.3 .7 1.12 1.12 0 0 1-.9-1 3.9 3.9 0 0 1 .8-2.1z"/>
<path d="M97 132.9l-.1 .2M97.5 132.4l.1-.5-.6 1M97.5 132.4l1.1 .7M97.5 132.4l-.5 .5M98.6 133.1l.1-1.3-.8-.3-1 1-.1 1.3 .8 .2M98.6 133.1l-1 .9M98.8 130.5a1.8 1.8 0 0 1 .4 2.4l-.3 .6a2.14 2.14 0 0 1-2.6 1.3M101.8 120.5l-.1 .1a1.93 1.93 0 0 0-.9 1.7M107.1 123l-4.5-2.6a1.26 1.26 0 0 0-1.6 1 1.24 1.24 0 0 0 .1 1.6l4.5 2.5M108.5 126.9l.8 .4M108.6 126.3l.1-.1zM108.7 124.9a1.72 1.72 0 0 1 1.9-.7 2.37 2.37 0 0 1-.6 3.2 1.35 1.35 0 0 1-1.8 .4 2.47 2.47 0 0 1 .5-2.9z"/>
<path d="M109.2 125.7l.1-.5-.6 1M109.2 125.7l1 .6M109.2 125.7l-.5 .5M110.2 126.3l.2-1.2-.8-.3-1 1-.1 1.3 .8 .2M110.2 126.3l-.9 1M110.5 123.8a2.03 2.03 0 0 1 .1 2.9 2.1 2.1 0 0 1-2.6 1.4l-2-1.1a2 2 0 0 1-.1-2.6 2.44 2.44 0 0 1 2.6-1.7l2 1.1a1.93 1.93 0 0 0-2.3 1.1 2.36 2.36 0 0 0-.2 3.2M112.3 120.1a1.74 1.74 0 0 1 1.9-.7l1.9 1.1a1.96 1.96 0 0 0-2.3 1.2 2.47 2.47 0 0 0-.2 3.1l-1.9-1.1a2.03 2.03 0 0 1-.1-2.6zM114.2 123.6l.8 .4M114.4 122.9l-.2 .2zM114.7 121.3a1.2 1.2 0 0 1 1.8-.1 2.99 2.99 0 0 1-2.1 3.6 1.3 1.3 0 0 1-.7-2.1zM114.8 122.4l.1-.5-.5 1M114.8 122.4l1.1 .6"/>
<path d="M114.8 122.4l-.4 .5M115.9 123l.1-1.2-.8-.3-.9 1-.1 1.3 .8 .2M115.9 123l-.9 1M116.1 120.5a1.8 1.8 0 0 1 .4 2.4 2.74 2.74 0 0 1-2.7 2l-.1-.1"/>
<circle cx="47.5" cy="107.6" r=".13"/>
</g>
<g fill="none" stroke="#191924" stroke-width=".21">
<path d="M263.9 186.6l10.3-1.5v5.1l-10.3-1.5z"/>
<circle cx="279.3" cy="187.6" r="1.03"/>
<circle cx="279.3" cy="187.6" r="2.57"/>
</g>
<g fill="none" stroke="#000" stroke-width=".21">
<path d="M33.4 47.9l10.7 15.4M68.3 49.3l1 .3-1.6 3zM71.4 42.5l-3.7 10.1M114.7 41.7l-22.9 29.2M41.8 60.9l.9-.6 1.4 3zM93.5 68l.7 .6-2.4 2.3zM116.3 79.6l2.4-2.3 .6 .8zM136.6 64.9l-20.3 14.7M128.7 90.9l2.9-1.6 .3 1zM140.9 86.6l-12.2 4.3M36.3 112.1l2.9-1.7-2.3 2.5zM39.2 110.4l-10.7 8.7"/>
<path d="M58.7 101.7l-1.2 3.1-.9-.5zM58.7 101.7l-21.8 37.5M86.7 134.7l-.2 3.3-1-.2zM86.7 134.7l-2.9 13.5M267.5 179.2h.8M267.5 178.4h.8M267.8 174.5h.7M267.8 173.7h.7M267.8 176.9h.8M267.8 176.1h.8M267.9 178v.8M268.1 173.3v.8"/>
<path d="M268.2 175.7v.8M272.8 169.8h.8M272.8 169h.8M273.2 168.6v.8M267.6 181.6h.8M267.6 180.8h.8M268 180.4v.8"/>
<circle cx="73.2" cy="37.8" r="5"/>
<circle cx="117.7" cy="37.8" r="5"/>
<circle cx="30.6" cy="43.8" r="5"/>
<circle cx="140.6" cy="62" r="5"/>
<circle cx="145.6" cy="85" r="5"/>
<circle cx="219.8" cy="116.9" r="3.7"/>
<circle cx="231.8" cy="116.9" r="3.7"/>
<circle cx="24.7" cy="122.3" r="5"/>
<circle cx="204.8" cy="133.6" r="3.7"/>
<circle cx="207" cy="125.3" r="3.7"/>
<circle cx="34.3" cy="143.6" r="5"/>
<circle cx="82.7" cy="153.1" r="5"/>
</g>
<path d="M279.3 187.6h-16.7" fill="none" stroke="#191924" stroke-width=".21" stroke-dasharray="6.3 1.3 1.3 1.3" stroke-dashoffset="-.1" stroke-linecap="butt"/>
<path d="M279.3 187.6h3.3M279.3 187.6v3.3M279.3 187.6v-3.1" fill="none" stroke="#191924" stroke-width=".21" stroke-dasharray="6.3 1.3 1.3 1.3" stroke-linecap="butt"/>
<path d="M105.7 82.8l10.6-6.1" fill="none" stroke="#808080" stroke-width=".21" stroke-dasharray="15.2 1.3 1.3 1.3" stroke-dashoffset="11" stroke-linecap="butt"/>
<g fill="none" stroke="#800080" stroke-width=".21">
<path d="M5 5h287v200h-287zM10 10h277v190h-277zM56.2 5v5M102.3 5v5M148.5 8v7M194.7 5v5M240.8 5v5M5 57.5h5M287 57.5h5M8 105h7M282 105h7M5 152.5h5"/>
<path d="M287 152.5h5M148.5 195v7M56.2 200v5M102.3 200v5M194.7 200v5M240.8 200v5"/>
</g>
<g fill="none" stroke="#808080" stroke-width=".21">
<path d="M152.1 155.2h134.9v44.8h-134.9zM200.2 155.2v44.8M223.6 155.2v14.1M259.5 155.2v44.8M152.1 176.6h48.1M152.1 174.1h48.1M152.1 171.6h48.1M152.1 179.1h107.4M167.5 171.6v7.5M187.1 171.6v7.5M200.2 169.3h59.3M200.2 162.2h23.4"/>
<path d="M259.5 162h27.5M200.2 197.2h86.8M200.2 191.3h86.8M249.1 197.2v2.8M259.5 183.6h27.5M273.6 191.3v5.9"/>
</g>
<path d="M68.3 49.3l1 .3-1.6 3zM41.8 60.9l.9-.6 1.4 3zM93.5 68l.7 .6-2.4 2.3zM116.3 79.6l2.4-2.3 .6 .8zM128.7 90.9l2.9-1.6 .3 1zM36.3 112.1l2.9-1.7-2.3 2.5zM58.7 101.7l-1.2 3.1-.9-.5zM86.7 134.7l-.2 3.3-1-.2z" fill="#000"/>
<g font-size="4.7">
<text x="71.9" y="39.4">3</text>
<text x="116.4" y="39.4">1</text>
<text x="29.3" y="45.5">3</text>
<text x="138.1" y="63.6">10</text>
<text x="144.3" y="86.7">7</text>
<text x="23.4" y="123.9">4</text>
<text x="33.1" y="145.2">4</text>
<text x="81.4" y="154.7">7</text>
</g>
<g font-size="3.5">
<text x="154.2" y="118.1">1.</text>
<text x="164.2" y="118.1">Zamocować wózki łożyskowe</text>
<text x="218.9" y="118.1">3</text>
<text x="226" y="118.1">i</text>
<text x="230.8" y="118.1">4</text>
<text x="237.9" y="118.1">przy pomocy</text>
<text x="164.2" y="126.5">elementów złącznych</text>
<text x="206" y="126.5">7</text>
<text x="212.1" y="126.5">. Przed dokręceniem śrub umieścić</text>
<text x="164.2" y="134.8">aktywator krańcówki</text>
<text x="202.9" y="134.8">10</text>
</g>
<text font-size="2.9" x="14.9" y="207.6">Produkt SOLIDWORKS Maker. Tylko do użytku osobistego.</text>
<g font-size="2.8" fill="#800080">
<text x="32" y="8.2">6</text>
<text x="78.2" y="8.2">5</text>
<text x="124.4" y="8.2">4</text>
<text x="170.5" y="8.2">3</text>
<text x="216.7" y="8.2">2</text>
<text x="263.2" y="8.2">1</text>
<text x="6.5" y="34.4">D</text>
<text x="288.5" y="34.4">D</text>
<text x="6.5" y="81.9">C</text>
<text x="288.5" y="81.9">C</text>
<text x="6.5" y="129.4">B</text>
<text x="288.5" y="129.4">B</text>
<text x="6.5" y="176.9">A</text>
<text x="288.5" y="176.9">A</text>
<text x="32" y="203.2">6</text>
<text x="78.2" y="203.2">5</text>
<text x="124.4" y="203.2">4</text>
<text x="170.5" y="203.2">3</text>
<text x="216.7" y="203.2">2</text>
<text x="263.2" y="203.2">1</text>
</g>
<g font-size="2.8" fill="#191924">
<text x="218.9" y="176">WĘZEŁ RUCHOMY</text>
<text x="223" y="186">OBX-A004</text>
<text x="264.9" y="196.5">1:2</text>
<text x="278.6" y="196.5">A4</text>
</g>
<g font-size="2.5" fill="#191924">
<text x="153" y="157.5">Półfabrykat:</text>
<text x="200.7" y="157.5">Masa [g]:</text>
<text x="208.2" y="160.6">171.58</text>
<text x="224.1" y="157.5">Wykończenie:</text>
<text x="260.3" y="157.5">Materiał:</text>
<text x="200.7" y="164.3">Powierzchnia [m2]:</text>
<text x="266.7" y="164.5">Tolerancje</text>
<text x="152.5" y="173.6">Konstruował</text>
<text x="187.6" y="173.5">08.09.2026</text>
<text x="200.8" y="171.9">Nazwa detalu:</text>
<text x="152.5" y="178.5">Sprawdzał</text>
<text x="152.5" y="176">Kreślił</text>
<text x="187.6" y="176">05.11.2026</text>
<text x="200.9" y="181.3">Nr rys.</text>
<text x="200.8" y="193.5">Projekt:</text>
<text x="259.7" y="193.6">Skala:</text>
<text x="274.1" y="193.6">Format:</text>
<text x="200.7" y="199.3">Status:</text>
<text x="249.3" y="199.3">Rev.:</text>
<text x="259.6" y="199.2">Arkusz:</text>
<text x="271.9" y="199.2">2/3</text>
</g>
<g font-size="2.1">
<text x="260.2" y="167.4">SKRAWANIE: DIN ISO 2768-mk; Ra 3.2</text>
<text x="260.2" y="172.1">GIĘCIE BLACHY:</text>
<text x="260.2" y="169.8">CIECIE LASEREM:</text>
<text x="273.9" y="169.8">0.2mm</text>
<text x="260.2" y="174.5">≤#4mm =</text>
<text x="260.2" y="176.9">&gt;#4mm =</text>
<text x="260.2" y="179.2">≤60mm =</text>
<text x="268.6" y="179.2">1°</text>
<text x="268.9" y="174.5">0.5mm</text>
<text x="268.9" y="176.9">0.7mm</text>
<text x="260.2" y="181.6">&gt;60mm =</text>
<text x="268.7" y="181.6">0.5°</text>
</g>
</svg>
